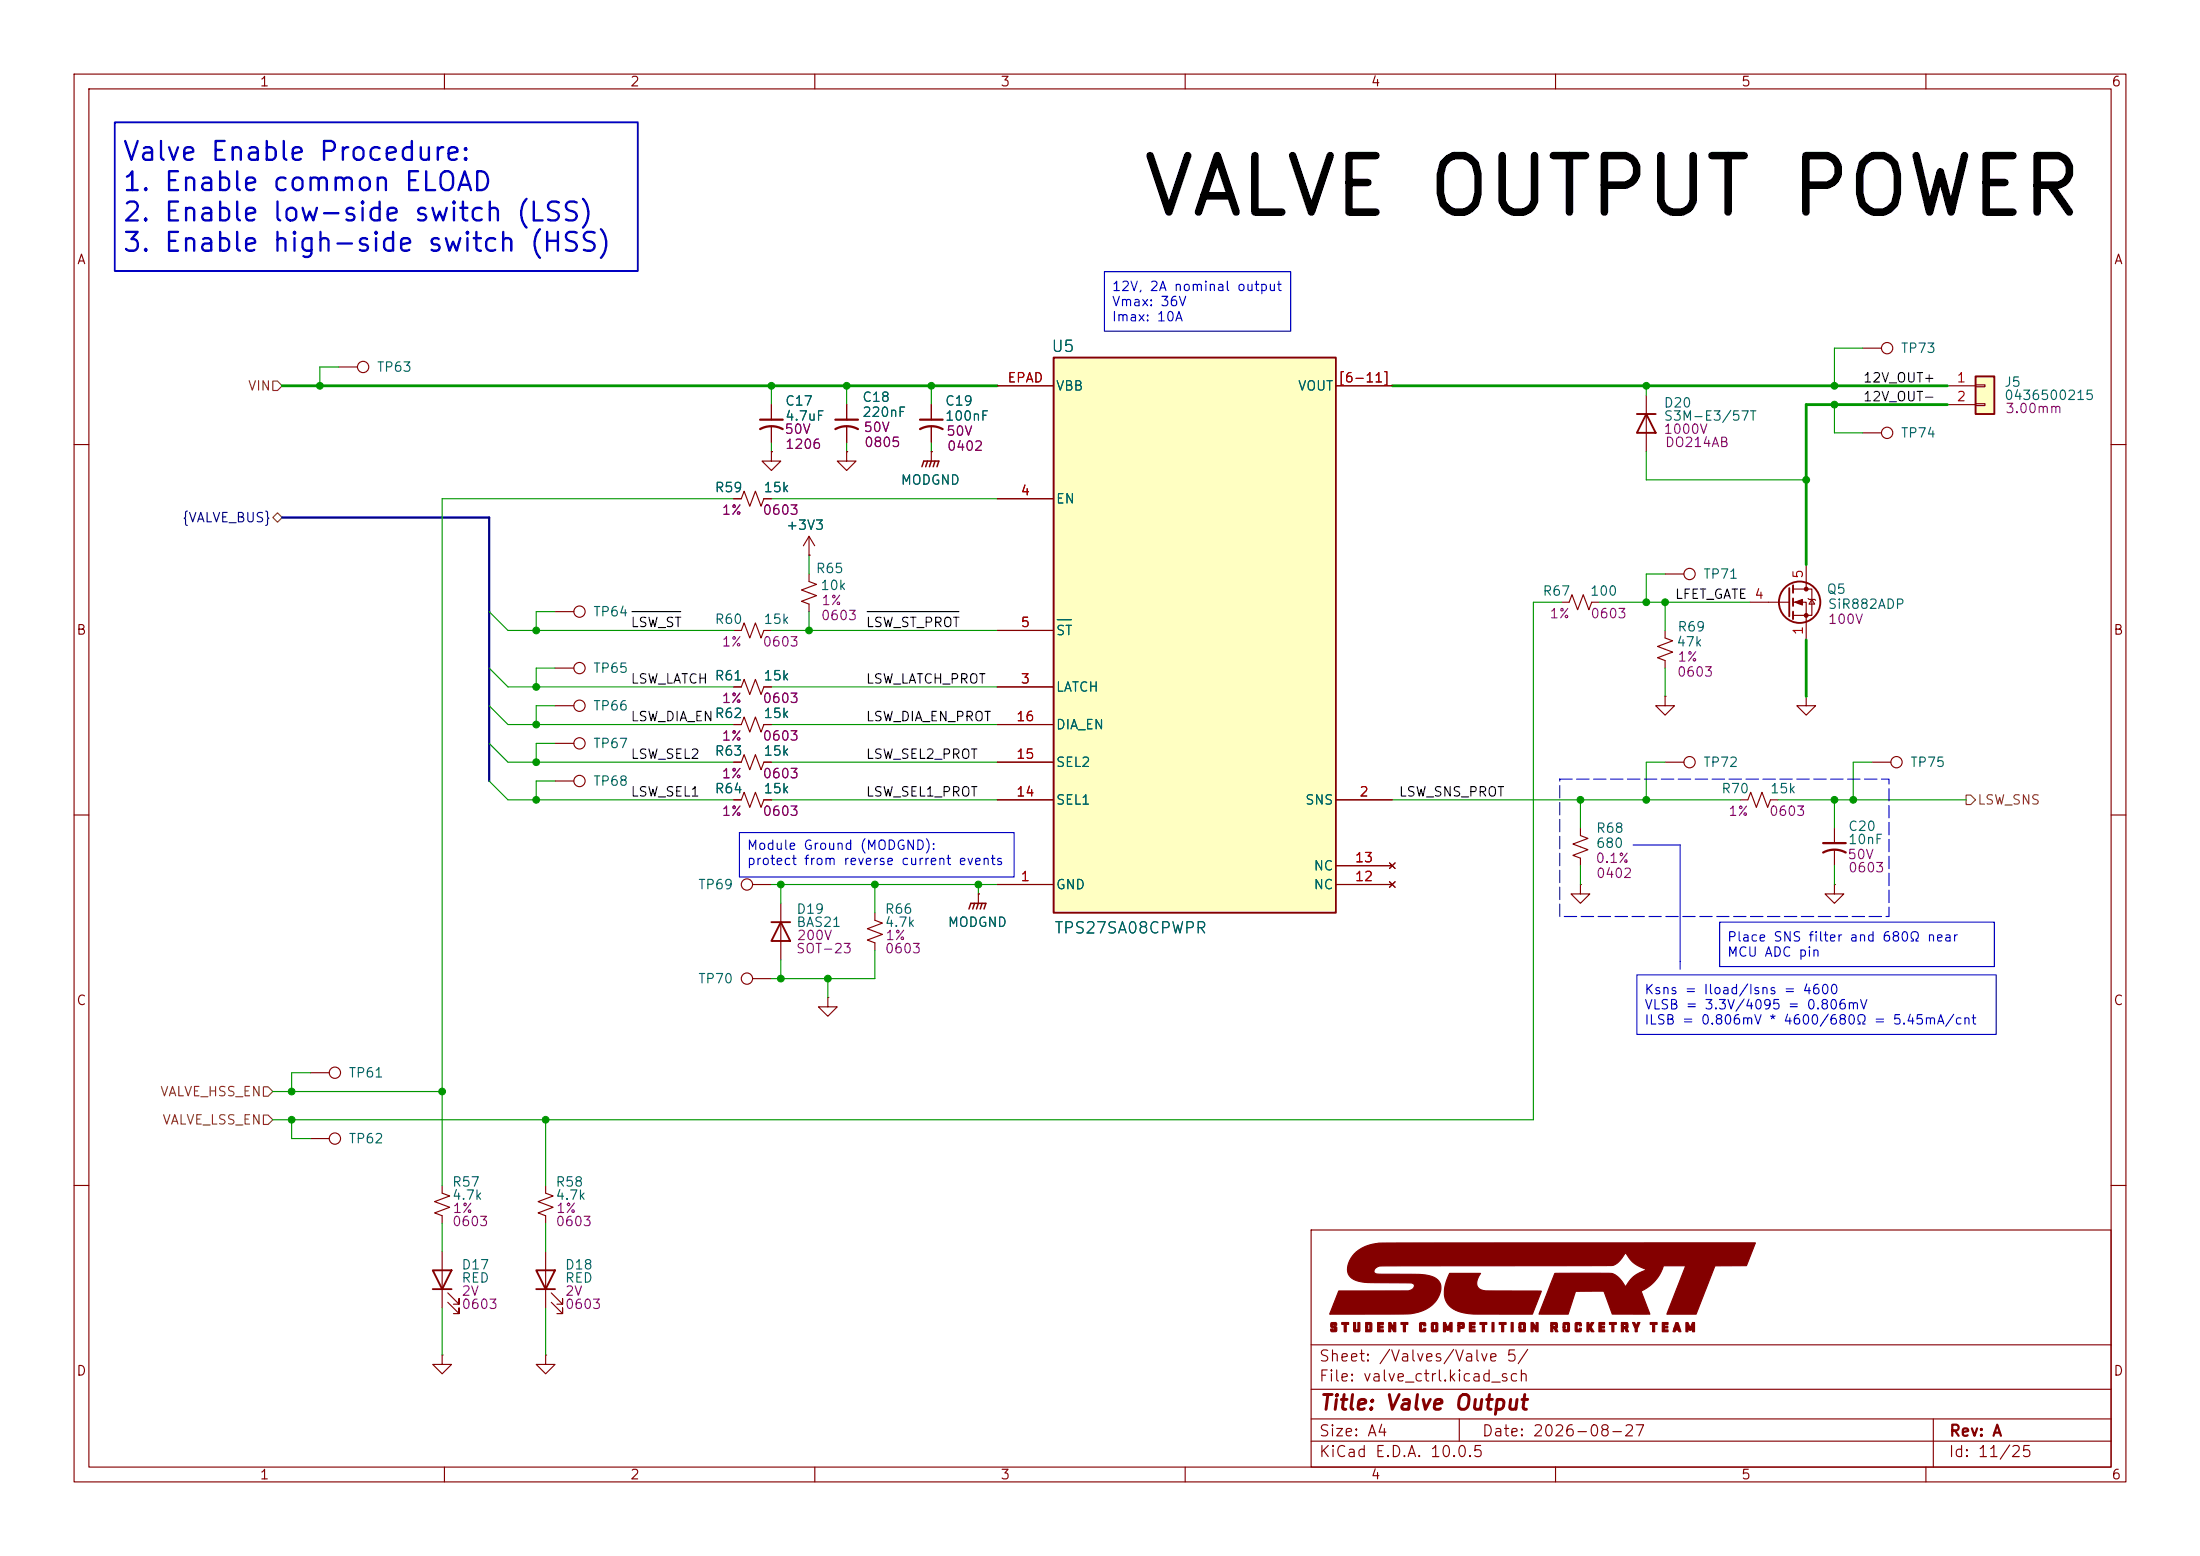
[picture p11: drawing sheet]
<svg xmlns="http://www.w3.org/2000/svg" width="297mm" height="210mm" viewBox="0 0 297 210" stroke-linecap="round" stroke-linejoin="round" font-family="sans-serif">
<g fill="none" stroke="#840000" stroke-width=".15">
<path d="M10 10h277v190h-277zM12 12h273v186h-273zM60 10v2M110 10v2M160 10v2M210 10v2M260 10v2M104.1 54.6v2M104.1 57.7v2M251.5 47h2.5M251.5 58.4h2.5M10 60h2"/>
<path d="M99.1 67.3h1l.4-1 .7 2 .8-2 .7 2 .4-1h1M104.1 61v1.2h1.3l-1.3 1.3-1.2-1.3h1.2M104.1 61h.1M109.2 74.9h.1M109.2 72.4l-.7 1.3M109.2 72.4l.8 1.3M109.2 72.4v2.5M285 60h2M99.1 85.1h1l.4-1 .7 2 .8-2 .7 2 .4-1h1M99.1 92.7h1l.4-1 .7 2 .8-2 .7 2 .4-1h1M99.1 97.8h1l.4-1 .7 2 .8-2 .7 2 .4-1h1M224.8 94v1.3h1.3l-1.3 1.2-1.3-1.2h1.3"/>
<path d="M224.8 94h.1M10 110h2M74.9 105.4h2.6M101.6 119.4h2.5M213.4 119.4v1.3h1.2l-1.2 1.2-1.3-1.2h1.3M213.4 119.4h.1M234.9 108h1.1l.3-1.1 .8 2.1 .8-2.1 .7 2.1 .4-1h1M285 110h2M105.4 121.9v7.6M10 160h2M177 166h108v32h-108zM285 160h2"/>
<path d="M60 198v2M110 198v2M160 198v2M177 194.5h108M177 191.5h108M177 187.5h108M177 181.5h108M197 191.5v3M210 198v2M260 198v2M261 191.5v6.5"/>
<circle cx="254.8" cy="47" r=".76"/>
<circle cx="254.8" cy="58.4" r=".76"/>
<circle cx="78.2" cy="105.4" r=".76"/>
<circle cx="100.8" cy="119.4" r=".76"/>
</g>
<g fill="#840000" stroke="#840000" stroke-width=".15">
<path d="M179.7 178.5h.6l.1 .1 .1 .3-.6-.1v.1l.1 .1a.41 .41 0 0 1 .5 .2 .41 .41 0 0 1-.2 .5h-.5l-.2-.1v-.2l.6 .1v-.2h-.1a.42 .42 0 0 1-.5-.3 .42 .42 0 0 1 .1-.5z"/>
<path d="M181.1 178.5h1v.3h-.4v.9h-.2v-.9h-.4z"/>
<path d="M182.7 178.5h.3v1h.3v-1h.3v1.1l-.1 .1h-.7l-.1-.1z"/>
<path d="M184.4 178.5h.7l.1 .1v1l-.1 .1h-.7v-.6h.2v.4h.3v-.7h-.3v.3h-.2z"/>
<path d="M186 178.5h.8v.3h-.5v.2h.4v.2h-.4v.3h.5v.2h-.8z"/>
<path d="M187.5 178.5h.3l.4 .7v-.7h.2v1.2h-.2l-.4-.6-.1 .6h-.2z"/>
<path d="M189.1 178.5h1v.3h-.4v.9h-.2v-.9h-.4z"/>
<path d="M191.8 178.5h.6l.1 .1v.3h-.3v-.1h-.3v.7h.3v-.2h.3v.3l-.1 .1h-.6l-.2-.1v-1z"/>
<path d="M193.3 178.5h.7l.1 .1v1l-.1 .1h-.7l-.1-.1v-.5h.3v.4h.3v-.7h-.3v.3h-.3v-.5z"/>
<path d="M194.9 178.5h.3l.3 .7 .3-.7h.2v1.2h-.2v-.6l-.2 .4h-.3l-.2-.4v.6h-.2z"/>
<path d="M196.8 178.5h.4a.37 .37 0 0 1 .4 .1 .37 .37 0 0 1 .1 .4l-.1 .3h-.5v.4h-.3v-.8h.3v.1h.3v-.2h-.3v.1h-.3z"/>
<path d="M198.4 178.5h.7v.3h-.5v.2h.5v.2h-.5v.3h.5v.2h-.7z"/>
<path d="M199.8 178.5h.9v.3h-.3v.9h-.3v-.9h-.3z"/>
<path d="M201.4 178.5h.3v1.2h-.3z"/>
<path d="M202.4 178.5h.9v.3h-.3v.9h-.3v-.9h-.3z"/>
<path d="M204 178.5h.3v1.2h-.3z"/>
<path d="M205.2 178.5h.6l.1 .1v1l-.1 .1h-.6l-.1-.1v-.5h.2v.4h.4v-.7h-.4v.3h-.2v-.5z"/>
<path d="M206.7 178.5h.3l.4 .7v-.7h.2v1.2h-.2l-.4-.6v.6h-.3z"/>
<path d="M209.4 178.5h.3a.34 .34 0 0 1 .4 0 .34 .34 0 0 1 .2 .4v.3l-.2 .1 .2 .4h-.3l-.2-.4h-.2v.4h-.2v-.8h.2v.1h.4v-.2h-.4v.1h-.2z"/>
<path d="M211.1 178.5h.7l.1 .1v1l-.1 .1h-.7l-.1-.1v-.5h.3v.4h.3v-.7h-.3v.3h-.3v-.5z"/>
<path d="M212.8 178.5h.6l.1 .1v.3h-.3v-.1h-.3v.7h.3v-.2h.3v.3l-.1 .1h-.6l-.2-.1v-1z"/>
<path d="M214.2 178.5h.3v.5l.3-.5h.4l-.4 .6 .4 .6h-.3l-.4-.5v.5h-.3z"/>
<path d="M215.9 178.5h.7v.3h-.5v.2h.5v.2h-.5v.3h.5v.2h-.7z"/>
<path d="M217.3 178.5h.9v.3h-.3v.9h-.3v-.9h-.3z"/>
<path d="M218.9 178.5h.4a.34 .34 0 0 1 .4 0 .34 .34 0 0 1 .1 .4v.3l-.2 .1 .3 .4h-.4l-.2-.4h-.1v.4h-.3v-.8h.3v.1h.3v-.2h-.3v.1h-.3z"/>
<path d="M220.4 178.5h.3l.2 .5 .2-.5h.3l-.4 .8v.4h-.2v-.4z"/>
<path d="M222.8 178.5h.9v.3h-.3v.9h-.3v-.9h-.3z"/>
<path d="M224.4 178.5h.8v.3h-.5v.2h.4v.2h-.4v.3h.5v.2h-.8z"/>
<path d="M226.2 178.5h.3l.4 1.2a.25 .25 0 0 1-.3-.2h-.4a.22 .22 0 0 1-.1 .2 .22 .22 0 0 1-.2 0l.1-.5h.5l-.1-.3-.1 .3h-.3z"/>
<path d="M227.6 178.5h.3l.3 .7 .3-.7h.3v1.2h-.3v-.6l-.2 .4h-.2l-.2-.4v.6h-.3z"/>
<path d="M182.8 169.2a6.3 6.3 0 0 1 4.6-1.4l49.6-.1-1.2 3.1h-4.3l-2.5 6.6h-4l2.6-6.6h-3a5.6 5.6 0 0 1-3 3.5l1.1 3.1h-5l-1.1-2.9a.24 .24 0 0 0-.1-.2 .24 .24 0 0 0-.3 0h-3.5l-1 3.1h-3.9l2.1-5.5h7.6a3.5 3.5 0 0 1 2 1.8 4.6 4.6 0 0 1 2.7-2.3 4.5 4.5 0 0 1-2.7-2.3h-.1a2.78 2.78 0 0 1-1.7 1.7l-31.3 .1a.88 .88 0 0 0-.9 .8 .93 .93 0 0 0 1 .3h3.2a10.5 10.5 0 0 1 3.9 .4 1.67 1.67 0 0 1 .7 2.4 4.7 4.7 0 0 1-4 2.5l-10.8 .1 1.2-3.2h9.4a.69 .69 0 0 0 .8-.9 2.61 2.61 0 0 0-1.6-.2h-4.4a4.5 4.5 0 0 1-2.6-.8 2.26 2.26 0 0 1 .3-2.8z"/>
<path d="M195.7 171.9h4.2a1.52 1.52 0 0 0-.2 2l.3 .2a28.8 28.8 0 0 0 5.2 .1l2.9 .1-1.2 3.1h-5.8a11.3 11.3 0 0 1-4.6-.6 2.92 2.92 0 0 1-1.2-3.9z"/>
</g>
<path d="M102.6 57.9a3.2 3.2 0 0 1 3.1 0M102.6 56.6h3.1" fill="none" stroke="#840000" stroke-width=".3"/>
<path d="M104.1 124.5h2.6M105.4 124.5l1.3 2.5h-2.6z" fill="none" stroke="#840000" stroke-width=".25"/>
<path d="M266.7 50.8h2.5v5.1h-2.5z" fill="#ffffc2"/>
<g fill="none" stroke="#840000" stroke-width=".25">
<path d="M221 55.9h2.5M222.2 55.9l1.3 2.5h-2.5zM266.7 50.8h2.5v5.1h-2.5zM241.6 79.4v3.8M242.1 79v1M242.1 80.8v1M242.1 82.6v1M58.4 171.5h2.6l-1.3 2.5zM58.4 174h2.6M72.4 171.5h2.5l-1.2 2.5zM72.4 174h2.5"/>
<circle cx="243" cy="81.3" r="2.79"/>
</g>
<g fill="none" stroke="#840000" stroke-width=".15">
<path d="M114.3 54.6v2M114.3 57.7v2M125.7 54.6v2M125.7 57.7v2M222.2 53.3v7.7M262.9 52.1h3.8M262.9 54.6h3.8M266.7 51.9h1.3v.3h-1.3zM266.7 54.5h1.3v.2h-1.3zM109.2 77.5v1l1 .4-2 .7 2 .8-2 .8 1 .3v1.1M114.3 61v1.2h1.3l-1.3 1.3-1.3-1.3h1.3M114.3 61h.1"/>
<path d="M125.7 61h.1M125.7 61v1.2M224.8 77.5h2.5M242.1 79.5h2.5v3.6h-2.5M243.8 76.2v3.3M74.9 90.2h2.6M74.9 82.6h2.6M74.9 95.3h2.6M210.8 81.3h1l.4-1 .8 2 .7-2 .8 2 .4-1h1M224.8 85.1v1l1 .4-2 .7 2 .8-2 .8 1 .4v1M236.2 81.3h5.4M242.1 81.3h1.7v5.1"/>
<path d="M244.1 80.8l.1 .1h.8l.1 .1M244.6 80.9l.4 .6h-.8zM213.4 111.8v1l1 .4-2.1 .7 2.1 .8-2.1 .7 1.1 .4v1M224.8 102.9h2.5M111.8 134.6v1.3h-1.3l1.3 1.3 1.2-1.3h-1.2M111.8 134.6h.1M118.1 123.2v1l1 .4-2 .7 2 .8-2 .8 1 .4v1M132.1 120.7h.1M132.1 120.7v1.2M41.9 153.7h2.5M41.9 144.8h2.5M59.7 160v1l1 .4-2 .8 2 .7-2 .8 1 .4v1"/>
<path d="M59.7 168.9v7.6M60.5 175.8l1.5 1.5v-.8v.8h-.8M60.5 174.5l1.5 1.5v-.7v.7h-.8M73.7 160v1l1 .4-2.1 .8 2.1 .7-2.1 .8 1.1 .4v1M73.7 168.9v7.6M74.4 175.8l1.5 1.5v-.8v.8h-.7M74.4 174.5l1.5 1.5v-.7v.7h-.7M59.7 182.9v1.3h-1.3l1.3 1.2 1.3-1.2h-1.3M59.7 182.9h.1M73.7 182.9v1.3h-1.3l1.3 1.2 1.2-1.2h-1.2M73.7 182.9h.1"/>
<circle cx="228.1" cy="77.5" r=".76"/>
<circle cx="78.2" cy="90.2" r=".76"/>
<circle cx="78.2" cy="82.5" r=".76"/>
<circle cx="78.2" cy="95.2" r=".76"/>
<circle cx="228.1" cy="102.9" r=".76"/>
<circle cx="45.2" cy="153.7" r=".76"/>
<circle cx="45.2" cy="144.8" r=".76"/>
</g>
<path d="M124.5 63l.2-.8h2l-.2 .8M125.2 62.2l-.2 .8M125.7 62.2l-.2 .8M126.2 62.2l-.2 .8M130.8 122.7l.3-.8h2l-.3 .8M131.6 121.9l-.3 .8M132.1 121.9l-.3 .8M132.6 121.9l-.3 .8" fill="none" stroke="#840000" stroke-width=".2"/>
<path d="M112.8 57.9a3.2 3.2 0 0 1 3 0M112.8 56.6h3M124.2 57.9a3.2 3.2 0 0 1 3.1 0M124.2 56.6h3.1" fill="none" stroke="#840000" stroke-width=".3"/>
<g fill="#840000" stroke="#840000" stroke-width=".15">
<path d="M242.3 81.3l1-.4v.8z"/>
<circle cx="243.8" cy="79.5" r=".25"/>
<circle cx="243.8" cy="83.1" r=".25"/>
</g>
<path d="M142.2 48.3h38.1v74.9h-38.1z" fill="#ffffc2"/>
<path d="M142.2 48.3h38.1v74.9h-38.1z" fill="none" stroke="#840000" stroke-width=".25"/>
<g fill="none" stroke="#840000" stroke-width=".15">
<path d="M45.7 49.5h2.6M104.1 54.6v2M104.1 57.7v2M114.3 54.6v2M114.3 57.7v2M125.7 54.6v2M125.7 57.7v2M134.6 52.1h7.6M180.3 52.1h7.7M99.1 67.3h1M103.1 67.3h1M104.1 61h.1"/>
<path d="M109.2 74.9h.1M114.3 61h.1M125.7 61h.1M134.6 67.3h7.6M99.1 92.7h1M99.1 97.8h1M103.1 92.7h1M103.1 97.8h1M134.6 92.7h7.6M134.6 85.1h7.6M134.6 97.8h7.6M243.8 94v1.3h1.3l-1.3 1.2-1.2-1.2h1.2"/>
<path d="M243.8 94h.1M74.9 100.3h2.6M99.1 108h1l.4-1.1 .7 2.1 .8-2.1 .7 2.1 .4-1h1M99.1 102.9h1l.4-1 .7 2 .8-2 .7 2 .4-1h1M134.6 119.4h7.6M134.6 108h7.6M134.6 102.9h7.6M180.3 119.4h7.7M180.3 116.8h7.7M180.3 108h7.7M187.6 119l.7 .8M187.6 116.5l.7 .7"/>
<path d="M188.3 119l-.7 .8M188.3 116.5l-.7 .7M247.6 119.4v1.3h1.3l-1.3 1.2-1.2-1.2h1.2M247.6 119.4h.1M247.6 111.8v2M247.6 114.8v2M252.7 102.9h2.6M101.6 132.1h2.5M132.1 120.7h.1"/>
<circle cx="49" cy="49.5" r=".76"/>
<circle cx="78.2" cy="100.3" r=".76"/>
<circle cx="256" cy="102.9" r=".76"/>
<circle cx="100.8" cy="132.1" r=".76"/>
</g>
<path d="M142.7 83.6h1.9" fill="none" stroke="#006464" stroke-width=".15"/>
<path d="M246.1 115.1a3.2 3.2 0 0 1 3.1 0M246.1 113.8h3.1" fill="none" stroke="#840000" stroke-width=".3"/>
<path d="M36.8 51.4h.7l.6 .7-.6 .6h-.7zM36.8 69.9l.7-.7 .6 .7-.6 .6zM265.4 107.3h.7l.6 .7-.6 .6h-.7zM35.6 146.7h.6l.6 .6-.6 .7h-.6zM35.6 150.5h.6l.6 .6-.6 .7h-.6z" fill="none" stroke="#725600" stroke-width=".15"/>
<path d="M85.3 82.5h6.6M117.1 82.5h12.4" fill="none" stroke="#0f0f0f" stroke-width=".15"/>
<path d="M149.1 36.7h25.1v8h-25.1zM99.8 112.4h37.1v6h-37.1zM220.5 114h6.3v16.8M221 131.6h48.5v8h-48.5zM232.2 124.5h37v6h-37z" fill="none" stroke="#0000c2" stroke-width=".15"/>
<path d="M38.1 69.9h27.9v35.5" fill="none" stroke="#000084" stroke-width=".3"/>
<g fill="none" stroke="#009600" stroke-width=".15">
<path d="M45.7 49.5h-2.5v2.6M104.1 52.1v2.5M104.1 59.7v1.3M114.3 54.6v-2.5h11.4v2.5M114.3 59.7v1.3M125.7 59.7v1.3M222.2 52.1v1.2M247.6 54.6v3.8h3.9M251.5 47h-3.9v5.1M99.1 67.3h-39.4v92.7M104.1 67.3h30.5M109.2 74.9v2.6"/>
<path d="M222.2 61v3.8h21.6M224.8 77.5h-2.6v3.8M66 82.6l2.6 2.5h30.5M66 90.2l2.6 2.5h30.5M66 95.3l2.6 2.5h30.5M74.9 82.6h-2.5v2.5M74.9 90.2h-2.5v2.5M74.9 95.3h-2.5v2.5M104.1 85.1h30.5M104.1 92.7h30.5M104.1 97.8h30.5M109.2 82.6v2.5"/>
<path d="M210.8 81.3h-3.8v69.8h-170.2M215.9 81.3h20.3M224.8 81.3v3.8M224.8 90.2v3.8M66 105.4l2.6 2.6h30.5M66 100.3l2.6 2.6h30.5M74.9 100.3h-2.5v2.6M74.9 105.4h-2.5v2.6M104.1 108h30.5M104.1 119.4h30.5M104.1 102.9h30.5M105.4 119.4v2.5"/>
<path d="M118.1 119.4v3.8M132.1 119.4v1.3M188 108h46.9M213.4 108v3.8M213.4 116.8v2.6M224.8 102.9h-2.6v5.1M240 108h25.4M247.6 108v3.8M247.6 116.8v2.6M252.7 102.9h-2.5v5.1M105.4 129.5v2.6M111.8 132.1v2.5"/>
<path d="M118.1 128.3v3.8h-14M36.8 147.3h22.9M39.4 151.1v2.6h2.5M41.9 144.8h-2.5v2.5M73.7 151.1v8.9M59.7 165.1v3.8M59.7 176.5v6.4M73.7 165.1v3.8M73.7 176.5v6.4"/>
</g>
<path d="M38.1 52.1h96.5M188 52.1h74.9M262.9 54.6h-19.1v21.6M243.8 86.4v7.6" fill="none" stroke="#009600" stroke-width=".38"/>
<path d="M15.5 16.5h70.6v20.1h-70.6z" fill="none" stroke="#0000c2" stroke-width=".25"/>
<path d="M210.6 105.2h44.4v18.5h-44.4z" fill="none" stroke="#0000c2" stroke-width=".15" stroke-dasharray="1.7 .6"/>
<g fill="#009600" stroke="#009600" stroke-width=".14">
<circle cx="109.2" cy="85.1" r=".46"/>
<circle cx="114.3" cy="52.1" r=".46"/>
<circle cx="104.1" cy="52.1" r=".46"/>
<circle cx="222.2" cy="52.1" r=".46"/>
<circle cx="224.8" cy="81.3" r=".46"/>
<circle cx="222.2" cy="81.3" r=".46"/>
<circle cx="213.4" cy="108" r=".46"/>
<circle cx="125.7" cy="52.1" r=".46"/>
<circle cx="247.6" cy="108" r=".46"/>
<circle cx="222.2" cy="108" r=".46"/>
<circle cx="250.2" cy="108" r=".46"/>
<circle cx="73.7" cy="151.1" r=".46"/>
<circle cx="59.7" cy="147.3" r=".46"/>
<circle cx="39.4" cy="151.1" r=".46"/>
<circle cx="39.4" cy="147.3" r=".46"/>
<circle cx="243.8" cy="64.8" r=".46"/>
<circle cx="247.6" cy="52.1" r=".46"/>
<circle cx="247.6" cy="54.6" r=".46"/>
<circle cx="105.4" cy="132.1" r=".46"/>
<circle cx="111.8" cy="132.1" r=".46"/>
<circle cx="132.1" cy="119.4" r=".46"/>
<circle cx="118.1" cy="119.4" r=".46"/>
<circle cx="72.4" cy="85.1" r=".46"/>
<circle cx="105.4" cy="119.4" r=".46"/>
<circle cx="72.4" cy="108" r=".46"/>
<circle cx="72.4" cy="102.9" r=".46"/>
<circle cx="72.4" cy="92.7" r=".46"/>
<circle cx="72.4" cy="97.8" r=".46"/>
<circle cx="43.2" cy="52.1" r=".46"/>
</g>
<text font-size="7.6" x="153.8" y="30.9">VALVE OUTPUT POWER</text>
<g font-size="2.5" fill="#0000c2">
<text x="16.4" y="22.3">Valve Enable Procedure:</text>
<text x="16.4" y="26.4">1. Enable common ELOAD</text>
<text x="16.4" y="30.5">2. Enable low-side switch (LSS)</text>
<text x="16.4" y="34.6">3. Enable high-side switch (HSS)</text>
</g>
<text font-size="2" fill="#840000" x="178" y="190.8">Title: Valve Output</text>
<g font-size="1.5" fill="#006464">
<text x="141.8" y="47.9">U5</text>
<text x="142.2" y="126.4">TPS27SA08CPWPR</text>
</g>
<g font-size="1.5" fill="#840000">
<text x="178" y="184.1">Sheet: /Valves/Valve 5/</text>
<text x="178" y="186.8">File: valve_ctrl.kicad_sch</text>
<text x="178" y="197">KiCad E.D.A. 10.0.5</text>
<text x="178" y="194.2">Size: A4</text>
<text x="200" y="194.2">Date: 2026-08-27</text>
<text x="263" y="197">Id: 11/25</text>
<text x="263" y="194.2">Rev: A</text>
</g>
<g font-size="1.3" fill="#840000">
<text x="35" y="12">1</text>
<text x="85" y="12">2</text>
<text x="135" y="12">3</text>
<text x="185" y="12">4</text>
<text x="235" y="12">5</text>
<text x="285" y="12">6</text>
<text x="10.3" y="36">A</text>
<text x="285.3" y="36">A</text>
<text x="10.2" y="86">B</text>
<text x="285.2" y="86">B</text>
<text x="10.2" y="136">C</text>
<text x="285.2" y="136">C</text>
<text x="10.2" y="186">D</text>
<text x="285.2" y="186">D</text>
<text x="35" y="200">1</text>
<text x="85" y="200">2</text>
<text x="135" y="200">3</text>
<text x="185" y="200">4</text>
<text x="235" y="200">5</text>
<text x="285" y="200">6</text>
</g>
<g font-size="1.3" fill="#0000c2">
<text x="150" y="39.6">12V, 2A nominal output</text>
<text x="150" y="41.6">Vmax: 36V</text>
<text x="150" y="43.7">Imax: 10A</text>
<text x="100.7" y="115">Module Ground (MODGND):</text>
<text x="100.7" y="117.1">protect from reverse current events</text>
<text x="233.1" y="127.4">Place SNS filter and 680Ω near</text>
<text x="233.1" y="129.4">MCU ADC pin</text>
<text x="221.9" y="134.5">Ksns = Iload/Isns = 4600</text>
<text x="221.9" y="136.6">VLSB = 3.3V/4095 = 0.806mV</text>
<text x="221.9" y="138.6">ILSB = 0.806mV * 4600/680Ω = 5.45mA/cnt</text>
</g>
<g font-size="1.3" fill="#006464">
<text x="256.5" y="48">TP73</text>
<text x="50.8" y="50.5">TP63</text>
<text x="142.5" y="53">VBB</text>
<text x="175.1" y="53">VOUT</text>
<text x="270.5" y="52.5">J5</text>
<text x="105.9" y="55.1">C17</text>
<text x="105.9" y="57.1">4.7uF</text>
<text x="116.3" y="54.6">C18</text>
<text x="116.3" y="56.6">220nF</text>
<text x="127.5" y="55.1">C19</text>
<text x="127.5" y="57.1">100nF</text>
<text x="224.5" y="55.3">D20</text>
<text x="224.5" y="57.1">S3M-E3/57T</text>
<text x="256.5" y="59.4">TP74</text>
<text x="270.5" y="54.3">0436500215</text>
<text x="121.5" y="65.7">MODGND</text>
<text x="96.4" y="66.7">R59</text>
<text x="103" y="66.7">15k</text>
<text x="106" y="71.8">+3V3</text>
<text x="142.5" y="68.3">EN</text>
<text x="110" y="77.7">R65</text>
<text x="80" y="83.5">TP64</text>
<text x="110.7" y="80">10k</text>
<text x="208.2" y="80.7">R67</text>
<text x="214.6" y="80.7">100</text>
<text x="229.9" y="78.4">TP71</text>
<text x="246.5" y="80.5">Q5</text>
<text x="246.7" y="82.5">SiR882ADP</text>
<text x="96.4" y="84.5">R60</text>
<text x="103" y="84.5">15k</text>
<text x="142.5" y="86.1">ST</text>
<text x="226.2" y="87.6">47k</text>
<text x="226.4" y="85.5">R69</text>
<text x="80" y="91.1">TP65</text>
<text x="96.4" y="92.1">R61</text>
<text x="103" y="92.1">15k</text>
<text x="142.5" y="93.7">LATCH</text>
<text x="80" y="96.2">TP66</text>
<text x="80" y="101.3">TP67</text>
<text x="96.4" y="97.2">R62</text>
<text x="103" y="97.2">15k</text>
<text x="142.5" y="98.8">DIA_EN</text>
<text x="80" y="106.4">TP68</text>
<text x="96.4" y="107.4">R64</text>
<text x="96.4" y="102.3">R63</text>
<text x="103" y="107.4">15k</text>
<text x="103" y="102.3">15k</text>
<text x="142.5" y="103.8">SEL2</text>
<text x="229.9" y="103.8">TP72</text>
<text x="232.3" y="107.4">R70</text>
<text x="238.9" y="107.4">15k</text>
<text x="257.8" y="103.8">TP75</text>
<text x="142.5" y="108.9">SEL1</text>
<text x="176.1" y="108.9">SNS</text>
<text x="215.4" y="112.7">R68</text>
<text x="249.4" y="112.5">C20</text>
<text x="177.3" y="117.8">NC</text>
<text x="215.4" y="114.8">680</text>
<text x="249.4" y="114.2">10nF</text>
<text x="94.2" y="120.3">TP69</text>
<text x="107.4" y="123.6">D19</text>
<text x="107.4" y="125.4">BAS21</text>
<text x="119.4" y="123.6">R66</text>
<text x="119.4" y="125.4">4.7k</text>
<text x="127.9" y="125.4">MODGND</text>
<text x="142.5" y="120.3">GND</text>
<text x="177.3" y="120.3">NC</text>
<text x="94.2" y="133">TP70</text>
<text x="47" y="145.7">TP61</text>
<text x="47" y="154.6">TP62</text>
<text x="60.9" y="160.5">R57</text>
<text x="74.9" y="160.5">R58</text>
<text x="60.9" y="162.3">4.7k</text>
<text x="74.9" y="162.3">4.7k</text>
<text x="62.2" y="171.7">D17</text>
<text x="62.2" y="173.4">RED</text>
<text x="76.2" y="171.7">D18</text>
<text x="76.2" y="173.4">RED</text>
</g>
<g font-size="1.3" fill="#725600">
<text x="33.4" y="53">VIN</text>
<text x="266.9" y="108.9">LSW_SNS</text>
<text x="21.5" y="148.3">VALVE_HSS_EN</text>
<text x="21.8" y="152.1">VALVE_LSS_EN</text>
</g>
<g font-size="1.3" fill="#a90000">
<text x="135.9" y="51.9">EPAD</text>
<text x="180.6" y="51.9">[6-11]</text>
<text x="264.1" y="51.9">1</text>
<text x="264.1" y="54.5">2</text>
<text x="137.7" y="67.2">4</text>
<text x="243.7" y="78.2" transform="rotate(-90 243.7 78.2)">5</text>
<text x="137.7" y="85">5</text>
<text x="243.7" y="85.8" transform="rotate(-90 243.7 85.8)">1</text>
<text x="137.7" y="92.6">3</text>
<text x="137.1" y="97.7">16</text>
<text x="137.1" y="107.8">14</text>
<text x="137.1" y="102.7">15</text>
<text x="183.4" y="107.8">2</text>
<text x="137.7" y="119.2">1</text>
<text x="182.8" y="119.2">12</text>
<text x="182.8" y="116.7">13</text>
</g>
<g font-size="1.3" fill="#0f0f0f">
<text x="251.4" y="51.9">12V_OUT+</text>
<text x="251.4" y="54.5">12V_OUT-</text>
<text x="226" y="81.2">LFET_GATE 4</text>
<text x="85.1" y="85">LSW_ST</text>
<text x="116.8" y="85">LSW_ST_PROT</text>
<text x="85.1" y="92.6">LSW_LATCH</text>
<text x="116.8" y="92.6">LSW_LATCH_PROT</text>
<text x="85.1" y="97.7">LSW_DIA_EN</text>
<text x="116.8" y="97.7">LSW_DIA_EN_PROT</text>
<text x="85.1" y="107.8">LSW_SEL1</text>
<text x="85.1" y="102.7">LSW_SEL2</text>
<text x="116.8" y="107.8">LSW_SEL1_PROT</text>
<text x="116.8" y="102.7">LSW_SEL2_PROT</text>
<text x="188.8" y="107.8">LSW_SNS_PROT</text>
</g>
<g font-size="1.3" fill="#840084">
<text x="105.8" y="58.9">50V</text>
<text x="116.5" y="58.6">50V</text>
<text x="127.7" y="59.1">50V</text>
<text x="224.5" y="58.9">1000V</text>
<text x="270.6" y="56.1">3.00mm</text>
<text x="105.9" y="60.9">1206</text>
<text x="116.6" y="60.7">0805</text>
<text x="127.8" y="61.2">0402</text>
<text x="224.7" y="60.7">DO214AB</text>
<text x="97.3" y="69.8">1%</text>
<text x="102.9" y="69.8">0603</text>
<text x="110.8" y="82">1%</text>
<text x="209.1" y="83.8">1%</text>
<text x="214.6" y="83.8">0603</text>
<text x="97.3" y="87.6">1%</text>
<text x="102.9" y="87.6">0603</text>
<text x="110.7" y="84">0603</text>
<text x="226.4" y="89.6">1%</text>
<text x="246.7" y="84.5">100V</text>
<text x="97.3" y="95.2">1%</text>
<text x="102.9" y="95.2">0603</text>
<text x="226.3" y="91.6">0603</text>
<text x="97.3" y="100.3">1%</text>
<text x="102.9" y="100.3">0603</text>
<text x="97.3" y="105.4">1%</text>
<text x="102.9" y="105.4">0603</text>
<text x="97.3" y="110.4">1%</text>
<text x="102.9" y="110.4">0603</text>
<text x="233.2" y="110.4">1%</text>
<text x="238.8" y="110.4">0603</text>
<text x="215.3" y="116.8">0.1%</text>
<text x="215.4" y="118.8">0402</text>
<text x="249.3" y="116.3">50V</text>
<text x="249.4" y="118.1">0603</text>
<text x="107.4" y="129">SOT-23</text>
<text x="107.5" y="127.2">200V</text>
<text x="119.4" y="129">0603</text>
<text x="119.4" y="127.2">1%</text>
<text x="61" y="165.8">0603</text>
<text x="61" y="164">1%</text>
<text x="74.9" y="165.8">0603</text>
<text x="75" y="164">1%</text>
<text x="62.2" y="175.2">2V</text>
<text x="62.2" y="177">0603</text>
<text x="76.2" y="175.2">2V</text>
<text x="76.2" y="177">0603</text>
</g>
<text font-size="1.3" fill="#000084" x="24.5" y="70.8">{VALVE_BUS}</text>
</svg>
